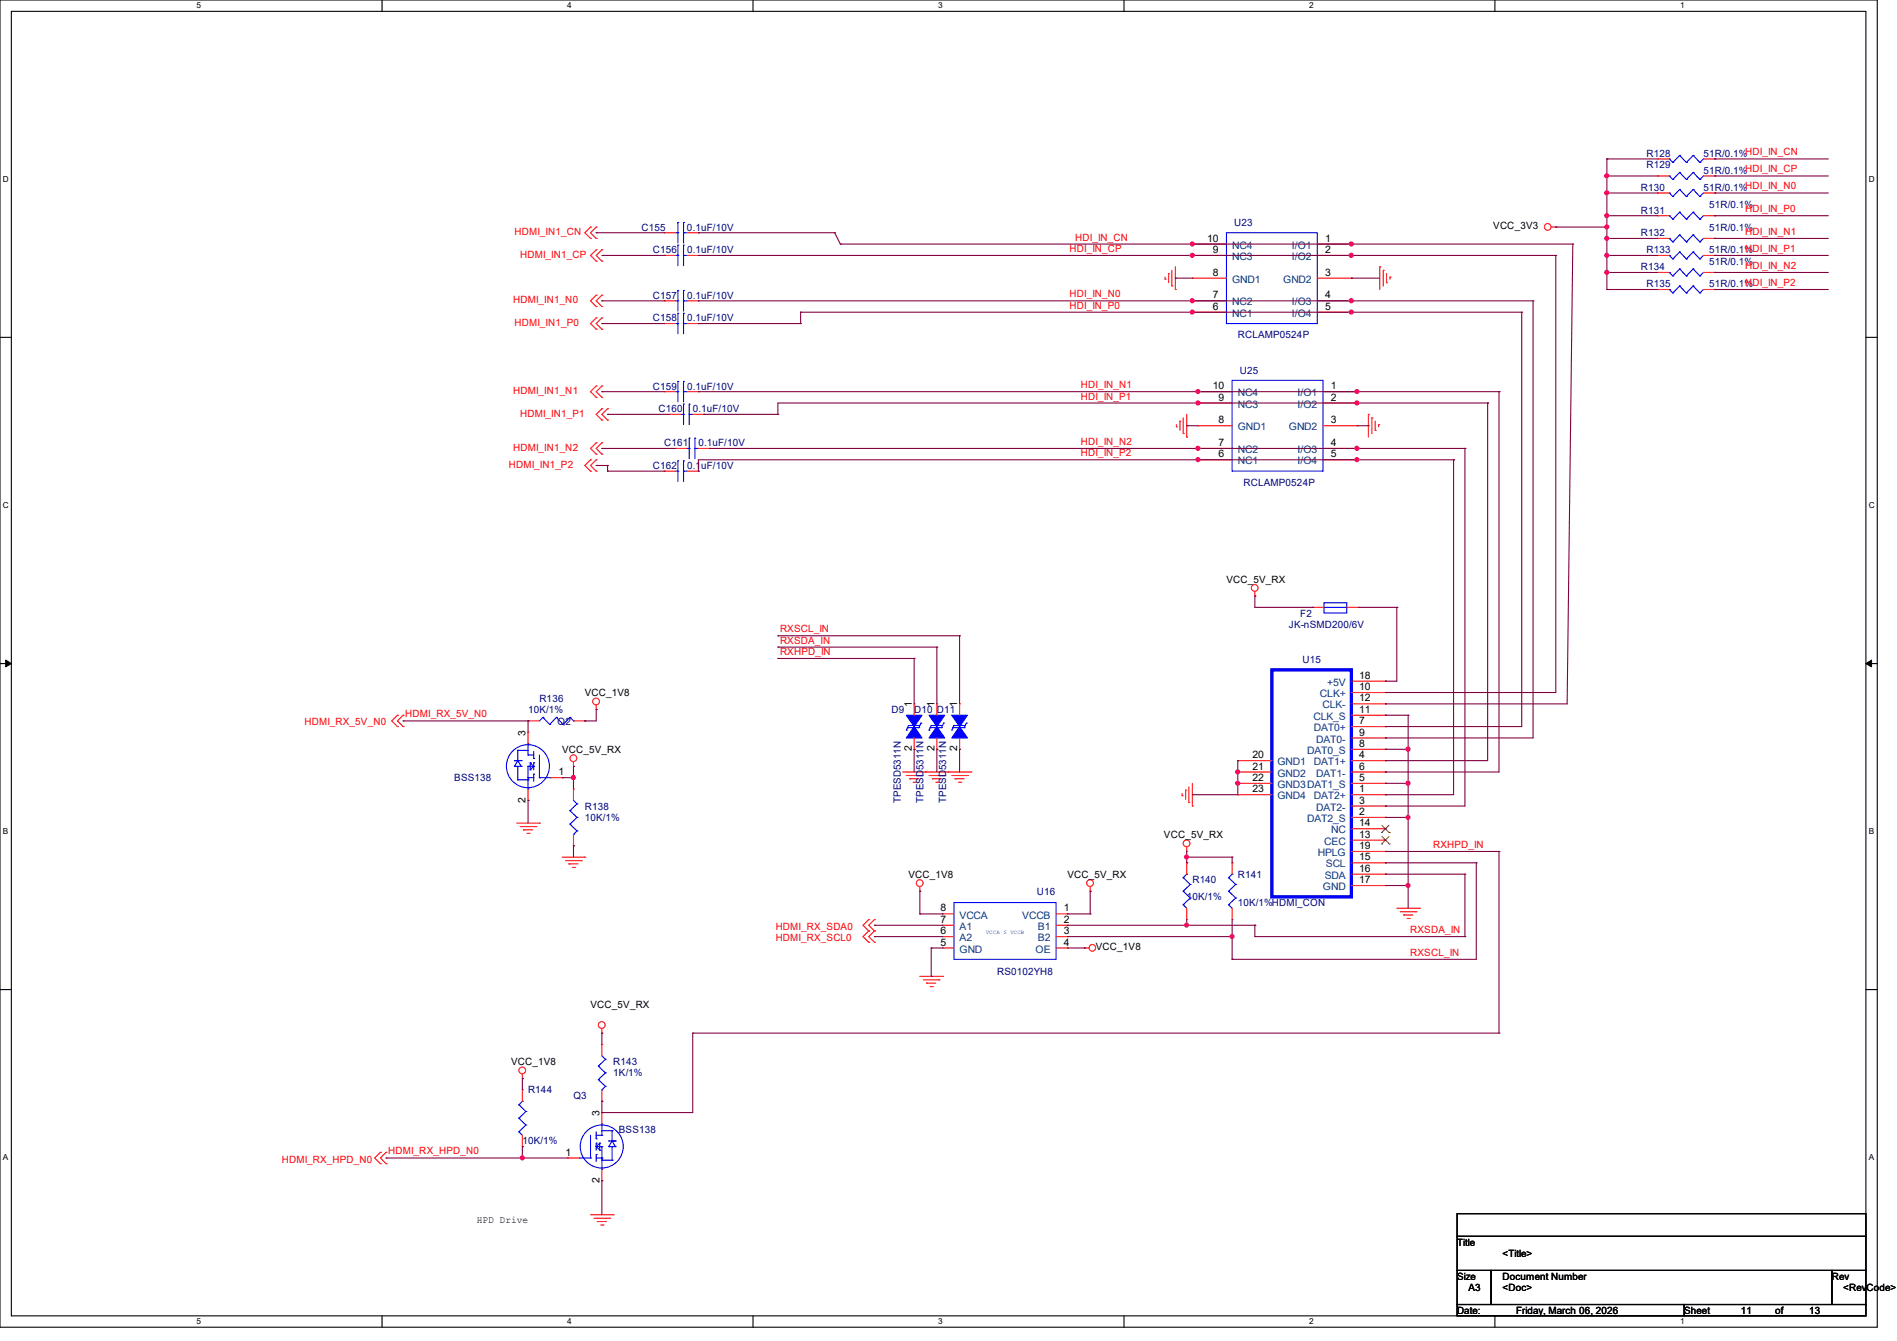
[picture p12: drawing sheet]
<svg xmlns="http://www.w3.org/2000/svg" width="297mm" height="210mm" viewBox="0 0 297 210" stroke-linecap="round" stroke-linejoin="round" font-family="sans-serif">
<path d="M0 0h293.9v207.9h-293.9zM1.8 1.8h290.3v204.3h-290.3z" fill="none" stroke="#000" stroke-width=".17"/>
<g fill="#fff">
<path d="M30.8 .2h.7v1.4h-.7z"/>
<path d="M30.8 206.2h.7v1.4h-.7z"/>
</g>
<path d="M59.8 0v1.8M59.8 206.1v1.8" fill="none" stroke="#000" stroke-width=".17"/>
<g fill="#fff">
<path d="M88.8 .2h.7v1.4h-.7z"/>
<path d="M88.8 206.2h.7v1.4h-.7z"/>
</g>
<path d="M117.9 0v1.8M117.9 206.1v1.8" fill="none" stroke="#000" stroke-width=".17"/>
<g fill="#fff">
<path d="M146.9 .2h.7v1.4h-.7z"/>
<path d="M146.9 206.2h.7v1.4h-.7z"/>
</g>
<path d="M176 0v1.8M176 206.1v1.8" fill="none" stroke="#000" stroke-width=".17"/>
<g fill="#fff">
<path d="M205 .2h.7v1.4h-.7z"/>
<path d="M205 206.2h.7v1.4h-.7z"/>
</g>
<path d="M234.1 0v1.8M234.1 206.1v1.8" fill="none" stroke="#000" stroke-width=".17"/>
<g fill="#fff">
<path d="M263.1 .2h.6v1.4h-.6z"/>
<path d="M263.1 206.2h.6v1.4h-.6z"/>
<path d="M.5 27.3h.9v1.4h-.9z"/>
<path d="M292.6 27.3h.9v1.4h-.9z"/>
<path d="M.5 78.4h.9v1.4h-.9z"/>
<path d="M292.6 78.4h.9v1.4h-.9z"/>
</g>
<path d="M0 52.8h1.8M292.1 52.8h1.8" fill="none" stroke="#000" stroke-width=".17"/>
<g fill="#fff">
<path d="M.5 129.5h.8v1.4h-.8z"/>
<path d="M292.6 129.5h.8v1.4h-.8z"/>
</g>
<path d="M0 103.9h1.8M292.1 103.9h1.8" fill="none" stroke="#000" stroke-width=".17"/>
<path d="M.9 103.4l.9 .5-.9 .5zM292.1 103.9l.9-.5v1z" fill="#000" stroke="#000" stroke-width=".16"/>
<g fill="#fff">
<path d="M.5 180.5h.8v1.4h-.8z"/>
<path d="M292.6 180.5h.8v1.4h-.8z"/>
</g>
<path d="M0 155h1.8M292.1 155h1.8M228.1 190.1h64v3.5h-64zM228.1 193.6h64v5.4h-64zM228.1 199h5.4v5.3h-5.4zM233.5 199h53.3v5.3h-53.3zM286.8 199h5.3v5.3h-5.3zM228.1 204.3h35.6v1.8h-35.6zM263.7 204.3h28.4v1.8h-28.4z" fill="none" stroke="#000" stroke-width=".17"/>
<g fill="none" stroke="#f00" stroke-width=".17">
<path d="M92.5 35.6h.1M92.5 37.3h.1M92.5 35.6l-.9 .8 .9 .9M93.3 35.6h.1M93.3 37.3h.1M93.3 39.1h.1M93.3 35.6l-.8 .8 .8 .9M93.3 39.1l-.8 .9 .8 .9M94.2 39.1h.1M94.2 39.1l-.9 .9 .9 .9M104 36.4h.1M104 36.4h1.8"/>
<path d="M107.6 36.4h1.7M109.3 36.4h.1M186.7 38.2h.1M186.7 38.2h5.3M206.2 38.2h5.4M211.6 38.2h.1M242.9 35.6h.7M243.6 35.6h.1M259.6 30.2h.1M259.6 33.8h.1M259.6 24.9h.1M259.6 37.3h.1"/>
<path d="M259.6 27.6h.1M259.6 30.2h1.8M259.6 33.8h1.8M259.6 24.9h1.8M259.6 37.3h1.8M259.6 27.6h1.8M266.7 30.2h1.8M266.7 33.8h1.8M266.7 24.9h1.8M266.7 37.3h1.8M266.7 27.6h1.8M268.5 30.2h.1"/>
<path d="M268.5 33.8h.1M268.5 24.9h.1M268.5 37.3h.1M268.5 27.6h.1M93.3 40.9h.1M93.3 46.2h.1M93.3 48h.1M93.3 49.8h.1M93.3 51.6h.1M93.3 46.2l-.8 .9 .8 .9M93.3 49.8l-.8 .9 .8 .9M94.2 40.9h.1"/>
<path d="M94.2 46.2h.1M94.2 48h.1M94.2 49.8h.1M94.2 51.6h.1M94.2 46.2l-.9 .9 .9 .9M94.2 49.8l-.9 .9 .9 .9M104 40h.1M104 47.1h.1M104 50.7h.1M104 40h1.8M104 47.1h1.8M104 50.7h1.8"/>
<path d="M107.6 40h1.7M107.6 47.1h1.7M107.6 50.7h1.7M109.3 40h.1M109.3 47.1h.1M109.3 50.7h.1M182.4 43.7h.1M182.4 43.4v.3M183 42.8h.1M183 42.8v1.5M183.5 44.8h.1M183.5 42.3v2.5"/>
<path d="M184 45.3h.1M184 41.8v3.5M186.7 48.9h.1M186.7 47.1h.1M186.7 43.6h.1M186.7 40h.1M186.7 40h5.3M186.7 47.1h5.3M186.7 48.9h5.3M186.7 43.6h5.3M206.2 40h5.4M206.2 47.1h5.4"/>
<path d="M206.2 48.9h5.4M206.2 43.6h5.4M211.6 40h.1M211.6 47.1h.1M211.6 48.9h.1M211.6 43.6h.1M216 41.8h.1M216 41.8v3.5M216.6 42.3h.1M216.6 42.3v2.5M217.1 44.3h.1M217.1 42.8v1.5"/>
<path d="M217.6 43.4h.1M217.6 43.4v.3M259.6 42.7h.1M259.6 45.3h.1M259.6 40h.1M259.6 40h1.8M259.6 42.7h1.8M259.6 45.3h1.8M266.7 40h1.8M266.7 42.7h1.8M266.7 45.3h1.8M268.5 42.7h.1"/>
<path d="M268.5 45.3h.1M268.5 40h.1M92.5 72h.1M92.5 73.8h.1M92.5 72l-.9 .9 .9 .9M93.3 60.5h.1M93.3 62.2h.1M93.3 72h.1M93.3 73.8h.1M93.3 69.3h.1M93.3 71.1h.1M93.3 60.5l-.8 .8 .8 .9"/>
<path d="M93.3 72l-.8 .9 .8 .9M93.3 69.3l-.8 .9 .8 .9M94.2 64h.1M94.2 65.8h.1M94.2 60.5h.1M94.2 62.2h.1M94.2 69.3h.1M94.2 71.1h.1M94.2 64l-.9 .9 .9 .9M94.2 60.5l-.9 .8 .9 .9M94.2 69.3l-.9 .9 .9 .9M95.1 64h.1"/>
<path d="M95.1 65.8h.1M95.1 64l-.9 .9 .9 .9M104 73.8h.1M104 61.3h.1M104 73.8h1.8M104 61.3h1.8M104.9 64.9h.1M104.9 64.9h1.8M105.8 70.2h.1M105.8 70.2h1.8M107.6 73.8h1.7M107.6 61.3h1.7"/>
<path d="M108.5 64.9h1.7M109.3 73.8h.1M109.3 61.3h.1M109.3 70.2h1.8M110.2 64.9h.1M111.1 70.2h.1M184.2 66.8h.1M184.2 66.5v.3M184.7 66h.1M184.7 66v1.4M185.3 67.9h.1M185.3 65.4v2.5"/>
<path d="M185.8 68.5h.1M185.8 64.9v3.6M187.6 72h.1M187.6 70.2h.1M187.6 66.7h.1M187.6 63.1h.1M187.6 61.3h.1M187.6 70.2h5.3M187.6 61.3h5.3M187.6 63.1h5.3M187.6 72h5.3M187.6 66.7h5.3"/>
<path d="M207.1 70.2h5.4M207.1 61.3h5.4M207.1 63.1h5.4M207.1 72h5.4M207.1 66.7h5.4M212.5 61.3h.1M212.5 63.1h.1M212.5 70.2h.1M212.5 72h.1M212.5 66.7h.1M214.2 64.9h.1M214.2 64.9v3.6"/>
<path d="M214.8 65.4h.1M214.8 65.4v2.5M215.3 67.4h.1M215.3 66v1.4M215.9 66.5h.1M215.9 66.5v.3M196.5 93.3h.1M196.5 92.6v.7M205.5 95.1h.1M205.5 95.1h1.8M210.9 95.1h1.7M212.6 95.1h.1"/>
<path d="M62.2 112h.1M62.2 113.8h.1M62.2 112l-.9 .9 .9 .9M63.1 112h.1M63.1 113.8h.1M63.1 112l-.9 .9 .9 .9M82.7 112.9h.1M82.7 114.7h.1M82.7 112.9h1.8M82.7 114.7v1.8M89.8 119.3v.7M89.8 112.9h1.8"/>
<path d="M91.6 112.9h.1M93.3 111.1h.1M93.3 110.4v.7M143.1 110.2h.1M143.1 117.3h.1M143.1 110.2v1.8M143.1 115.6v1.7M146.7 110.2h.1M146.7 117.3h.1M146.7 110.2v1.8M146.7 115.6v1.7M150.2 110.2h.1"/>
<path d="M150.2 117.3h.1M150.2 110.2v1.8M150.2 115.6v1.7M193.8 119.1h.1M193.8 119.1h5.3M211.6 106.7h5.3M211.6 108.5h5.3M211.6 110.2h5.3M211.6 112h5.3M211.6 113.8h5.3M211.6 115.6h5.3M211.6 117.3h5.3"/>
<path d="M211.6 119.1h5.3M216.9 106.7h.1M216.9 108.5h.1M216.9 110.2h.1M216.9 112h.1M216.9 113.8h.1M216.9 115.6h.1M216.9 117.3h.1M216.9 119.1h.1M80.9 128.9h3.6M81.4 129.5h2.5M82 130h.1"/>
<path d="M82 130h1.4M82.5 130.5h.3M82.7 125.3h.1M82.7 123.6v1.7M82.8 130.5h.1M83.9 129.5h.1M84.5 128.9h.1M86.2 121.8h1.8M88 121.8h.1M88 134.2h3.6M88.6 134.8h2.4M89.1 135.3h.1"/>
<path d="M89.1 135.3h1.4M89.6 135.8h.4M89.8 120h.1M89.8 123.6h.1M89.8 132.5h.1M89.8 123.6v1.7M89.8 130.7v1.8M90 135.8h.1M91 134.8h.1M91.6 134.2h.1M141.4 120.9h10.6M141.9 121.5h2.5"/>
<path d="M142.4 122h.1M142.4 122h1.4M143 122.5h.3M143.3 122.5h.1M144 139.6h.1M144 138.9v.7M144.4 121.5h.1M144.9 120.9h.1M145.5 121.5h2.4M146 122h.1M146 122h1.4M146.5 122.5h.4"/>
<path d="M146.9 122.5h.1M147.9 121.5h.1M148.5 120.9h.1M149 121.5h2.5M149.5 122h.1M149.5 122h1.5M150.1 122.5h.3M150.4 122.5h.1M151.5 121.5h.1M152 120.9h.1M170.7 139.6h.1M170.7 138.9v.7"/>
<path d="M185.1 124.6h.1M185.1 124.3v.3M185.6 123.7h.1M185.6 123.7v1.5M185.8 133.3h.1M185.8 135.1h.1M185.8 132.6v.7M185.8 135.1v1.8M186.1 125.7h.1M186.1 123.2v2.5M186.7 126.2h.1M186.7 122.7v3.5"/>
<path d="M192.9 135.1h.1M192.9 135.1v1.8M193.8 120.9h.1M193.8 122.7h.1M193.8 124.5h.1M193.8 120.9h5.3M193.8 122.7h5.3M193.8 124.5h5.3M211.6 120.9h5.3M211.6 122.7h5.3M211.6 124.5h5.3M211.6 126.2h5.3"/>
<path d="M211.6 128h5.3M211.6 131.6h5.3M211.6 133.3h5.3M211.6 135.1h5.3M211.6 136.9h5.3M211.6 138.7h5.3M211.6 129.8h5.3M216.9 120.9h.1M216.9 122.7h.1M216.9 124.5h.1M216.9 126.2h.1M216.9 128h.1"/>
<path d="M216.9 131.6h.1M216.9 133.3h.1M216.9 135.1h.1M216.9 136.9h.1M216.9 138.7h.1M216.9 129.8h.1M136 144h.1M136 145.8h.1M136 147.6h.1M136 144l-.9 .9 .9 .9M136 145.8l-.9 .9 .9 .9M136.9 144h.1"/>
<path d="M136.9 145.8h.1M136.9 147.6h.1M136.9 144l-.9 .9 .9 .9M136.9 145.8l-.9 .9 .9 .9M144 152.9h3.6M144.6 153.5h2.4M145.1 154h.1M145.1 154h1.4M145.6 154.5h.4M146 154.5h.1M147 153.5h.1M147.6 152.9h.1"/>
<path d="M147.6 148.5h.1M147.6 146.7h.1M147.6 144.9h.1M147.6 143.1h.1M147.6 148.5h1.8M147.6 143.1h1.8M147.6 144.9h1.8M147.6 146.7h1.8M165.4 148.5h1.7M165.4 143.1h1.7M165.4 144.9h1.7M165.4 146.7h1.7"/>
<path d="M167.1 143.1h.1M167.1 144.9h.1M167.1 146.7h.1M167.1 148.5h.1M169.8 148.5h.1M169.8 148.5h.7M185.8 144h.1M185.8 142.2v1.8M192.9 144h.1M192.9 142.2v1.8M218.7 142.2h3.5M219.2 142.8h2.5"/>
<path d="M219.8 143.3h.1M219.8 143.3h1.4M220.3 143.8h.3M220.6 143.8h.1M221.7 142.8h.1M222.2 142.2h.1M81.8 168.9h.1M81.8 179.6h.1M81.8 170.7h.1M81.8 168.2v.7M81.8 170.7v1.8M81.8 177.8v1.8"/>
<path d="M94.2 161.8h.1M94.2 163.6h.1M94.2 172.5h.1M94.2 174.2h.1M94.2 161.1v.7M94.2 163.6v1.8M94.2 170.7v1.8M94.2 174.2v1.8M59.6 180.5h.1M59.6 182.2h.1M59.6 180.5l-.9 .9 .9 .8M60.5 180.5h.1"/>
<path d="M60.5 182.2h.1M60.5 180.5l-.9 .9 .9 .8M88.9 181.4h.1M88.9 181.4h1.8M92.5 190.2h3.5M93 190.8h2.5M93.5 191.3h.1M93.5 191.3h1.5M94.1 191.9h.3M94.2 184.9h.1M94.2 183.1v1.8M94.4 191.9h.1"/>
<path d="M95.5 190.8h.1M96 190.2h.1"/>
<circle cx="242.3" cy="35.5" r=".52"/>
<circle cx="196.4" cy="92.1" r=".53"/>
<circle cx="89.8" cy="118.7" r=".53"/>
<circle cx="93.3" cy="109.9" r=".53"/>
<circle cx="144" cy="138.3" r=".53"/>
<circle cx="170.7" cy="138.3" r=".53"/>
<circle cx="185.8" cy="132.1" r=".53"/>
<circle cx="171" cy="148.4" r=".52"/>
<circle cx="81.8" cy="167.6" r=".53"/>
<circle cx="94.2" cy="160.5" r=".53"/>
</g>
<g fill="none" stroke="#00f" stroke-width=".17">
<path d="M105.8 36.4h.3M106.1 38.4h.1M106.1 36.4h.1M106.1 34.8h.1M106.1 34.8v3.3M106.1 38.4v3.2M107 38.4h.1M107 34.8h.1M107 36.4h.1M107 34.8v3.3M107 38.4v3.2M107 36.4h.6"/>
<path d="M192 36.4h14.2v14.3h-14.2zM261.4 30.2h.1M261.4 33.8h.1M261.4 24.9h.1M261.4 37.3h.1M261.4 27.6h.1M261.4 30.2l.5 .6M261.4 33.8l.5 .5M261.4 24.9l.5 .5M261.4 37.3l.5 .6M261.4 27.6l.5 .5M261.9 30.8h.1"/>
<path d="M261.9 34.3h.1M261.9 25.4h.1M261.9 37.9h.1M261.9 28.1h.1M263 29.7h.1M263 33.2h.1M263 24.3h.1M263 36.8h.1M263 27h.1M263 39.5h.1M263 29.7l1 1.1M263 29.7l-1.1 1.1"/>
<path d="M263 33.2l1 1.1M263 33.2l-1.1 1.1M263 24.3l1 1.1M263 24.3l-1.1 1.1M263 36.8l1 1.1M263 36.8l-1.1 1.1M263 27l1 1.1M263 27l-1.1 1.1M263 39.5l1 1.1M263 39.5l-1.1 1.1M264 30.8h.1M264 34.3h.1"/>
<path d="M264 25.4h.1M264 37.9h.1M264 28.1h.1M265.1 29.7h.1M265.1 33.2h.1M265.1 24.3h.1M265.1 36.8h.1M265.1 27h.1M265.1 39.5h.1M265.1 29.7l1 1.1M265.1 29.7l-1.1 1.1M265.1 33.2l1 1.1"/>
<path d="M265.1 33.2l-1.1 1.1M265.1 24.3l1 1.1M265.1 24.3l-1.1 1.1M265.1 36.8l1 1.1M265.1 36.8l-1.1 1.1M265.1 27l1 1.1M265.1 27l-1.1 1.1M265.1 39.5l1 1.1M265.1 39.5l-1.1 1.1M266.1 30.8h.1M266.1 34.3h.1M266.1 25.4h.1"/>
<path d="M266.1 37.9h.1M266.1 28.1h.1M266.7 30.2l-.6 .6M266.7 33.8l-.6 .5M266.7 24.9l-.6 .5M266.7 37.3l-.6 .6M266.7 27.6l-.6 .5M105.8 40h.3M105.8 47.1h.3M105.8 50.7h.3M106.1 40h.1M106.1 59.7h.1"/>
<path d="M106.1 47.1h.1M106.1 45.5h.1M106.1 50.7h.1M106.1 49.1h.1M106.1 45.5v3.2M106.1 49.1v3.2M106.1 59.7v3.2M107 40h.1M107 59.7h.1M107 45.5h.1M107 47.1h.1M107 49.1h.1"/>
<path d="M107 50.7h.1M107 45.5v3.2M107 49.1v3.2M107 59.7v3.2M107 40h.6M107 47.1h.6M107 50.7h.6M192.9 59.6h14.2v14.2h-14.2zM261.4 42.7h.1M261.4 45.3h.1M261.4 40h.1M261.4 42.7l.5 .5"/>
<path d="M261.4 45.3l.5 .6M261.4 40l.5 .6M261.9 43.2h.1M261.9 45.9h.1M261.9 40.6h.1M263 42.1h.1M263 44.8h.1M263 42.1l1 1.1M263 42.1l-1.1 1.1M263 44.8l1 1.1M263 44.8l-1.1 1.1M264 43.2h.1"/>
<path d="M264 45.9h.1M264 40.6h.1M265.1 42.1h.1M265.1 44.8h.1M265.1 42.1l1 1.1M265.1 42.1l-1.1 1.1M265.1 44.8l1 1.1M265.1 44.8l-1.1 1.1M266.1 43.2h.1M266.1 45.9h.1M266.1 40.6h.1M266.7 42.7l-.6 .5"/>
<path d="M266.7 45.3l-.6 .6M266.7 40l-.6 .6M105.8 73.8h.3M105.8 61.3h.3M106.1 73.8h.1M106.1 72.2h.1M106.1 61.3h.1M106.1 72.2v3.2M106.7 64.9h.3M107 72.2h.1M107 73.8h.1M107 64.9h.1"/>
<path d="M107 63.3h.1M107 61.3h.1M107 73.8h.6M107 63.3v3.2M107 72.2v3.2M107 61.3h.6M107.6 70.2h.3M107.9 70.2h.1M107.9 68.6h.1M107.9 63.3h.1M107.9 64.9h.1M107.9 63.3v3.2"/>
<path d="M107.9 68.6v3.2M107.9 64.9h.6M108.8 68.6h.1M108.8 70.2h.1M108.8 70.2h.5M108.8 68.6v3.2M207.1 95.1h3.6M207.3 94.4h3.6v1.6h-3.6zM210.7 95.1h.1M80.6 119.1h.1M80.6 119.1h1M81.1 117.5h.1"/>
<path d="M81.1 119.1h.1M81.1 117.5h1.6M81.1 117.5v1.6M81.1 119.1l-.5 .9M81.1 119.1l.5 .9M81.6 119.1h.1M82.7 118.2h.1M82.7 116.5h.1M82.7 118.2h.9M82.7 116.5v1.7M83 119.5h.1M83 119.5l.6 .5"/>
<path d="M83 119.5v1.1M83.6 118.8h.1M83.6 119.5h.1M83.6 117.7v1.1M83.6 119.5v1.1M84.5 118.2v3.6M85 112.4h.1M85 112.4l-.5 .5M85 112.4l1.1 1.1M86.1 113.5h.1M87.1 112.4h.1M87.1 112.4l-1 1.1"/>
<path d="M87.1 112.4l1.1 1.1M88.2 113.5h.1M89.2 112.4h.1M89.2 112.4l-1 1.1M89.2 112.4l.6 .5M89.8 112.9h.1M141.9 114.3h.1M142.1 114h.1M142.1 114h1.7M142.2 113.6h.1M142.2 113.6h1.8M142.2 113.6l-.3 .7"/>
<path d="M143.8 114h.1M144 113.6l-.2 .4M144.2 113.2h.1M144.2 113.2l-.2 .4M145.5 114.3h.1M145.6 114h.1M145.6 114h1.8M145.8 113.6h.1M145.8 113.6h1.8M145.8 113.6l-.3 .7M147.4 114h.1M147.6 113.6l-.2 .4"/>
<path d="M147.7 113.2h.1M147.7 113.2l-.1 .4M149 114.3h.1M149.2 114h.1M149.2 114h1.8M149.4 113.6h.1M149.4 113.6h1.7M149.4 113.6l-.4 .7M151 114h.1M151.1 113.6l-.1 .4M151.3 113.2h.1M151.3 113.2l-.2 .4"/>
<path d="M80.6 120h.1M80.6 120h1M81.1 122.1h.1M81.1 120v2.1M81.1 122.1h1.6M81.6 120h.1M82.7 121.8h.1M82.7 123.6h.1M82.7 120h.1M82.7 122.1h.1M82.7 121.8h.9M82.7 120v3.6"/>
<path d="M82.7 120h.9M83 120.6h.1M83.6 121.2h.1M83.6 120h.1M83.6 121.2v1.1M83.6 120l-.6 .6M84.5 121.8h.1M84.5 121.8h1.7M86.2 121.8h.1M89.2 127h.1M89.2 129.1h.1M89.2 127l1.1 1"/>
<path d="M89.2 129.1l1.1 1M89.8 130.7h.1M89.8 125.3l.5 .6M90.3 125.9h.1M90.3 128h.1M90.3 130.1h.1M90.3 125.9l-1.1 1.1M90.3 128l-1.1 1.1M90.3 130.1l-.5 .6M185.3 139.6h.1M185.3 137.5h.1M185.3 139.6l1.1 1"/>
<path d="M185.3 137.5l1.1 1M185.8 136.9h.1M185.8 136.9l-.5 .6M186.4 138.5h.1M186.4 138.5l-1.1 1.1M192.4 139.6h.1M192.4 137.5h.1M192.4 139.6l1.1 1M192.4 137.5l1.1 1M192.9 136.9h.1M192.9 136.9l-.5 .6M193.5 138.5h.1"/>
<path d="M193.5 138.5l-1.1 1.1M149.4 141.4h16v8.8h-16zM185.3 141.7h.1M185.3 141.7l.5 .5M186.4 140.6h.1M186.4 140.6l-1.1 1.1M192.4 141.7h.1M192.4 141.7l.5 .5M193.5 140.6h.1M193.5 140.6l-1.1 1.1M81.2 177.2h.1M81.2 175.1h.1"/>
<path d="M81.2 173h.1M81.2 177.2l.6 .6M81.2 175.1l1.1 1.1M81.2 173l1.1 1.1M81.8 172.5h.1M81.8 172.5l-.6 .5M82.3 176.2h.1M82.3 174.1h.1M82.3 176.2l-1.1 1M82.3 174.1l-1.1 1M92.5 177.8v3.6M93.3 178.4h.1"/>
<path d="M93.3 179.6h.1M93.3 179h.1M93.3 177.2v1.2M93.3 179v1.1M93.3 177.8h.9M93.3 179.6h.9M93.3 179.6l.6 .5M93.7 167h.1M93.7 169.1h.1M93.7 167l1.1 1M93.7 169.1l1.1 1M93.9 179h.1"/>
<path d="M93.9 179l-.6 .6M93.9 179v1.1M94.2 170.7h.1M94.2 177.8h.1M94.2 176h.1M94.2 179.6h.1M94.2 165.4l.6 .5M94.2 176v1.8M94.2 179.6v3.5M94.2 177.1h1.6M94.8 165.9h.1M94.8 168h.1"/>
<path d="M94.8 170.1h.1M94.8 165.9l-1.1 1.1M94.8 168l-1.1 1.1M94.8 170.1l-.6 .6M95.3 178.7h.1M95.3 179.6h.1M95.3 179.6h1.1M95.3 178.7h1.1M95.8 177.1h.1M95.8 178.7h.1M95.8 177.1v1.6M95.8 179.6v2.1"/>
<path d="M95.8 178.7l.6 .9M95.8 178.7l-.5 .9M96.4 178.7h.1M96.4 179.6h.1M90.7 181.4h.1M90.7 181.4h1.8M92.5 181.4h.1M93.3 180.8h.1M93.3 181.4h.9M93.3 180.8v1.1M93.9 180.1h.1M94.2 181.4h.1"/>
<path d="M94.2 183.1h.1M94.2 181.7h.1M94.2 181.7h1.6M95.8 181.7h.1"/>
<circle cx="82.7" cy="120" r="3.4"/>
<circle cx="94.2" cy="179.6" r="3.4"/>
</g>
<g fill="#00f" stroke="#00f" stroke-width=".17">
<path d="M141.9 112h2.5l-1.3 1.8z" fill-rule="evenodd"/>
<path d="M143.1 113.8l1.3 1.8h-2.5z" fill-rule="evenodd"/>
<path d="M149 112h2.5l-1.3 1.8z" fill-rule="evenodd"/>
<path d="M150.2 113.8l1.3 1.8h-2.5z" fill-rule="evenodd"/>
<path d="M145.5 112h2.4l-1.2 1.8z" fill-rule="evenodd"/>
<path d="M146.7 113.8l1.2 1.8h-2.4z" fill-rule="evenodd"/>
</g>
<path d="M199.1 104.9h12.5v35.6h-12.5z" fill="none" stroke="#00f" stroke-width=".51"/>
<path d="M216.3 132.2h.1M216.3 130.4h.1M216.4 131l1.1 1.2M216.4 129.2l1.1 1.2M217.5 131l-1.2 1.2M217.5 129.2l-1.2 1.2M217.5 132.2h.1M217.5 130.4h.1" fill="none" stroke="#804000" stroke-width=".16"/>
<g fill="none" stroke="#800040" stroke-width=".17">
<path d="M93.3 36.4h.1M93.3 36.4h10.7M109.3 36.4h.1M109.3 36.4h21.4M130.7 36.4h.1M130.7 36.4l.9 1.8M131.6 38.2h.1M131.6 38.2h114.7M211.6 38.2h.1M243.6 35.6h.1M243.6 35.6h8M246.3 38.2h.1"/>
<path d="M246.3 38.2l-.9 72h-28.5M251.6 33.8h.1M251.6 37.3h.1M251.6 30.2h.1M251.6 35.6h.1M251.6 27.6h.1M251.6 24.9h.1M251.6 33.8h8M251.6 37.3h8M251.6 24.9h8M251.6 27.6h8M251.6 30.2h8"/>
<path d="M251.6 24.9v20.4M268.5 24.9h.1M268.5 27.6h.1M268.5 30.2h.1M268.5 33.8h.1M268.5 37.3h.1M268.5 33.8h17.8M268.5 37.3h17.8M268.5 24.9h17.8M268.5 27.6h17.8M268.5 30.2h17.8M94.2 47.1h.1"/>
<path d="M94.2 50.7h.1M94.2 40h9.8M94.2 47.1h9.8M94.2 50.7h9.8M104 40h.1M109.3 50.7h.1M109.3 40h134.3M109.3 47.1h130.7M109.3 50.7h16M125.3 50.7h.1M125.3 48.9h.1M125.3 48.9v1.8"/>
<path d="M125.3 48.9h113M184 43.6h.1M184 43.6h2.7M186.7 40h.1M186.7 47.1h.1M211.6 40h.1M211.6 48.9h.1M211.6 47.1h.1M211.6 43.6h.1M211.6 43.6h4.4M238.3 48.9h.1M238.3 48.9v64.9h-21.4"/>
<path d="M240 47.1h.1M240 47.1v68.5h-23.1M243.6 40h.1M243.6 40v68.5h-26.7M251.6 40h.1M251.6 42.7h.1M251.6 45.3h.1M251.6 40h8M251.6 42.7h8M251.6 45.3h8M268.5 40h.1M268.5 42.7h.1"/>
<path d="M268.5 45.3h.1M268.5 40h17.8M268.5 42.7h17.8M268.5 45.3h17.8M93.3 72.9h.1M93.3 72.9h1.8M94.2 61.3h.1M94.2 70.2h.1M94.2 61.3h9.8M94.2 70.2h11.6M95.1 64.9h.1M95.1 72.9h.1"/>
<path d="M95.1 73.8h.1M95.1 64.9h9.8M95.1 72.9v.9M95.1 73.8h8.9M109.3 73.8h.1M109.3 61.3h125.4M110.2 64.9h.1M110.2 64.9h11.6M111.1 70.2h118.3M121.8 64.9h.1M185.8 66.7h.1M185.8 66.7h1.8"/>
<path d="M187.6 61.3h.1M187.6 63.1h.1M187.6 70.2h.1M187.6 72h.1M212.5 61.3h.1M212.5 63.1h.1M212.5 70.2h.1M212.5 72h.1M212.5 66.7h1.7M214.2 66.7h.1M227.6 72h.1M227.6 72v52.5h-10.7"/>
<path d="M227.6 72h-118.3v1.8M229.4 70.2h.1M229.4 70.2v56h-12.5M232.9 63.1h.1M232.9 63.1v56h-16M232.9 63.1h-111.1v1.8M234.7 61.3h.1M234.7 61.3v59.6h-17.8M121.8 99.6h.1M121.8 99.6h28.4M150.2 99.6h.1M150.2 99.6v10.6"/>
<path d="M196.5 93.3h.1M196.5 93.3v1.8h9M205.5 95.1h.1M212.6 95.1h6.1M218.7 95.1h.1M218.7 95.1v11.6h-1.8M63.1 112.9h.1M63.1 112.9h19.6M82.7 112.9h.1M82.7 112.9v1.8M91.6 112.9h.1M93.3 111.1h.1"/>
<path d="M93.3 111.1v1.8h-1.7M121.8 103.1h.1M121.8 101.3h.1M121.8 103.1h21.3M121.8 101.3h24.9M143.1 117.3h.1M143.1 103.1h.1M143.1 103.1v7.1M143.1 117.3v3.6M146.7 117.3h.1M146.7 101.3h.1M146.7 101.3v8.9"/>
<path d="M146.7 117.3v3.6M150.2 117.3h.1M150.2 117.3v3.6M193.8 119.1h.1M193.8 119.1v5.4h-7.1M216.9 117.3h.1M216.9 112h.1M216.9 106.7h.1M216.9 119.1h.1M216.9 115.6h.1M216.9 113.8h.1M216.9 110.2h.1"/>
<path d="M216.9 108.5h.1M216.9 117.3h3.6M216.9 112h3.6M220.5 117.3h.1M220.5 112h.1M220.5 112v30.2M82.7 125.3h.1M82.7 125.3v3.6M88 121.8h.1M88 121.8h1.8M89.8 120h.1M89.8 132.5h.1"/>
<path d="M89.8 121.8h.1M89.8 120v3.6M89.8 132.5v1.7M144 139.6h.1M144 139.6v3.5M170.7 139.6h.1M170.7 139.6v3.5M185.8 134.2h.1M185.8 135.1h.1M185.8 134.2h7.1M185.8 133.3v1.8M186.7 124.5h.1"/>
<path d="M192.9 134.2h.1M192.9 134.2v.9M193.8 120.9h.1M193.8 122.7h.1M216.9 138.7h.1M216.9 122.7h.1M216.9 135.1h.1M216.9 136.9h.1M216.9 133.3h.1M216.9 120.9h.1M216.9 126.2h.1M216.9 124.5h.1"/>
<path d="M216.9 128h.1M216.9 138.7h3.6M216.9 122.7h3.6M216.9 135.1h14.2M216.9 136.9h12.5M216.9 133.3h17.8M216.9 128h3.6M220.5 138.7h.1M220.5 128h.1M229.4 136.9h.1M229.4 136.9v9.8M231.1 135.1h.1"/>
<path d="M231.1 135.1v15.1h-38.2M234.7 133.3h.1M234.7 133.3v28.5M136.9 144.9h.1M136.9 146.7h.1M136.9 144.9h10.7M136.9 146.7h10.7M144 143.1h.1M144 143.1h3.6M145.8 152.9h.1M145.8 148.5h.1M145.8 148.5v4.4"/>
<path d="M145.8 148.5h1.8M167.1 143.1h3.6M167.1 144.9h29.4M167.1 146.7h25.8M167.1 148.5h2.7M169.8 148.5h.1M170.7 143.1h.1M185.8 144.9h.1M185.8 144v.9M192.9 146.7h.1M192.9 150.2h.1M192.9 144v6.2"/>
<path d="M196.5 144.9h.1M196.5 144.9v1.8h32.9M229.4 146.7h.1M81.8 168.9h.1M81.8 179.6h.1M81.8 168.9v1.8M81.8 179.6v1.8M94.2 172.5h.1M94.2 174.2h.1M94.2 161.8h.1M94.2 161.8v1.8M94.2 172.5v1.7"/>
<path d="M108.5 161.8h.1M108.5 161.8v12.4h-14.3M108.5 161.8h126.2M234.7 161.8h.1M60.5 181.4h.1M60.5 181.4h28.4M81.8 181.4h.1M94.2 184.9h.1M94.2 184.9v5.3"/>
</g>
<g fill="#f0f" stroke="#f0f" stroke-width=".17">
<circle cx="220.5" cy="122.7" r=".32"/>
<circle cx="220.5" cy="117.3" r=".32"/>
<circle cx="193.8" cy="120.9" r=".32"/>
<circle cx="193.8" cy="122.7" r=".32"/>
<circle cx="81.8" cy="181.3" r=".32"/>
<circle cx="89.8" cy="121.8" r=".32"/>
<circle cx="186.7" cy="38.2" r=".32"/>
<circle cx="186.7" cy="40" r=".32"/>
<circle cx="186.7" cy="47.1" r=".32"/>
<circle cx="186.7" cy="48.9" r=".32"/>
<circle cx="187.6" cy="61.3" r=".32"/>
<circle cx="187.6" cy="63.1" r=".32"/>
<circle cx="187.6" cy="70.2" r=".32"/>
<circle cx="187.6" cy="72" r=".32"/>
<circle cx="251.6" cy="33.8" r=".32"/>
<circle cx="251.6" cy="37.3" r=".32"/>
<circle cx="251.6" cy="40" r=".32"/>
<circle cx="251.6" cy="42.7" r=".32"/>
<circle cx="251.6" cy="35.5" r=".32"/>
<circle cx="251.6" cy="30.2" r=".32"/>
<circle cx="251.6" cy="27.5" r=".32"/>
<circle cx="185.8" cy="144.9" r=".32"/>
<circle cx="192.9" cy="146.7" r=".32"/>
<circle cx="211.6" cy="40" r=".32"/>
<circle cx="211.6" cy="48.9" r=".32"/>
<circle cx="211.6" cy="47.1" r=".32"/>
<circle cx="211.6" cy="38.2" r=".32"/>
<circle cx="212.4" cy="72" r=".32"/>
<circle cx="212.4" cy="70.2" r=".32"/>
<circle cx="212.4" cy="61.3" r=".32"/>
<circle cx="212.4" cy="63.1" r=".32"/>
<circle cx="220.5" cy="128" r=".32"/>
<circle cx="220.5" cy="138.7" r=".32"/>
<circle cx="185.8" cy="134.2" r=".32"/>
</g>
<g font-size="1.6" fill="#000080">
<text x="256.9" y="29.9">R130</text>
<text x="257.8" y="24.6">R128</text>
<text x="257.8" y="26.3">R129</text>
<text x="266.7" y="24.6">51R/0.1%HDI_IN_CN</text>
<text x="266.7" y="29.9">51R/0.1%HDI_IN_N0</text>
<text x="266.7" y="27.2">51R/0.1%HDI_IN_CP</text>
<text x="193.3" y="35.4">U23</text>
<text x="256.9" y="33.4">R131</text>
<text x="267.6" y="32.6">51R/0.1%</text>
<text x="100.5" y="36.1">C155</text>
<text x="102.2" y="39.7">C156</text>
<text x="107.6" y="36.1">0.1uF/10V</text>
<text x="107.6" y="39.7">0.1uF/10V</text>
<text x="256.9" y="37">R132</text>
<text x="257.8" y="39.7">R133</text>
<text x="267.6" y="39.7">51R/0.1%</text>
<text x="267.6" y="41.4">51R/0.1%</text>
<text x="267.6" y="36.1">51R/0.1%</text>
<text x="102.2" y="46.8">C157</text>
<text x="107.6" y="46.8">0.1uF/10V</text>
<text x="256.9" y="42.3">R134</text>
<text x="257.8" y="45">R135</text>
<text x="267.6" y="45">51R/0.1%</text>
<text x="102.2" y="50.3">C158</text>
<text x="107.6" y="50.3">0.1uF/10V</text>
<text x="193.8" y="53">RCLAMP0524P</text>
<text x="194.1" y="58.5">U25</text>
<text x="102.2" y="61">C159</text>
<text x="103.1" y="64.6">C160</text>
<text x="107.6" y="61">0.1uF/10V</text>
<text x="108.5" y="64.6">0.1uF/10V</text>
<text x="104" y="69.9">C161</text>
<text x="109.4" y="69.9">0.1uF/10V</text>
<text x="102.2" y="73.4">C162</text>
<text x="107.6" y="73.4">0.1uF/10V</text>
<text x="194.7" y="76.1">RCLAMP0524P</text>
<text x="201.8" y="98.3">JK-nSMD200/6V</text>
<text x="203.6" y="96.6">F2</text>
<text x="203.9" y="103.8">U15</text>
<text x="82.7" y="111.7">10K/1%</text>
<text x="84.5" y="109.9">R136</text>
<text x="87.3" y="113.6">Q2</text>
<text x="139.6" y="111.7">D9</text>
<text x="143.1" y="111.7">D10 D11</text>
<text x="71.1" y="122.3">BSS138</text>
<text x="141.1" y="125.7" transform="rotate(-90 141.1 125.7)">TPESD5311N</text>
<text x="144.6" y="125.7" transform="rotate(-90 144.6 125.7)">TPESD5311N</text>
<text x="148.2" y="125.7" transform="rotate(-90 148.2 125.7)">TPESD5311N</text>
<text x="91.6" y="126.8">R138</text>
<text x="91.6" y="128.6">10K/1%</text>
<text x="193.8" y="137.5">R141</text>
<text x="162.3" y="140.1">U16</text>
<text x="185.8" y="141">10K/1%</text>
<text x="186.7" y="138.3">R140</text>
<text x="193.8" y="141.9">10K/1%HDMI_CON</text>
<text x="156.1" y="152.7">RS0102YH8</text>
<text x="96" y="166.8">R143</text>
<text x="82.7" y="171.2">R144</text>
<text x="89.8" y="172.1">Q3</text>
<text x="96" y="168.6">1K/1%</text>
<text x="81.8" y="179.2">10K/1%</text>
<text x="96.9" y="177.5">BSS138</text>
</g>
<g font-size="1.6">
<text x="233.8" y="35.9">VCC_3V3</text>
<text x="189" y="37.8">10</text>
<text x="189.9" y="39.6">9</text>
<text x="207.5" y="37.8">1</text>
<text x="207.5" y="39.6">2</text>
<text x="189.9" y="46.7">7</text>
<text x="189.9" y="43.2">8</text>
<text x="207.5" y="46.7">4</text>
<text x="207.5" y="43.2">3</text>
<text x="189.9" y="48.5">6</text>
<text x="207.5" y="48.5">5</text>
<text x="189.9" y="61">10</text>
<text x="190.8" y="62.7">9</text>
<text x="208.4" y="61">1</text>
<text x="208.4" y="62.7">2</text>
<text x="190.8" y="71.6">6</text>
<text x="190.8" y="69.9">7</text>
<text x="190.8" y="66.3">8</text>
<text x="208.4" y="69.9">4</text>
<text x="208.4" y="71.6">5</text>
<text x="208.4" y="66.3">3</text>
<text x="192" y="91.2">VCC_5V_RX</text>
<text x="212.8" y="106.3">18</text>
<text x="91.6" y="109">VCC_1V8</text>
<text x="142.8" y="110.8" transform="rotate(-90 142.8 110.8)">1</text>
<text x="146.3" y="110.8" transform="rotate(-90 146.3 110.8)">1</text>
<text x="149.9" y="110.8" transform="rotate(-90 149.9 110.8)">1</text>
<text x="212.8" y="108.1">10</text>
<text x="212.8" y="109.9">12</text>
<text x="212.8" y="111.6">11</text>
<text x="212.8" y="113.4">7</text>
<text x="82.3" y="115.2" transform="rotate(-90 82.3 115.2)">3</text>
<text x="88" y="117.9">VCC_5V_RX</text>
<text x="142.8" y="117.7" transform="rotate(-90 142.8 117.7)">2</text>
<text x="146.3" y="117.7" transform="rotate(-90 146.3 117.7)">2</text>
<text x="149.9" y="117.7" transform="rotate(-90 149.9 117.7)">2</text>
<text x="196.1" y="118.7">20</text>
<text x="212.8" y="115.2">9</text>
<text x="212.8" y="117">8</text>
<text x="212.8" y="118.7">4</text>
<text x="82.3" y="125.7" transform="rotate(-90 82.3 125.7)">2</text>
<text x="87.5" y="121.4">1</text>
<text x="196.1" y="120.5">21</text>
<text x="196.1" y="122.3">22</text>
<text x="196.1" y="124.1">23</text>
<text x="212.8" y="120.5">6</text>
<text x="212.8" y="122.3">5</text>
<text x="212.8" y="124.1">1</text>
<text x="212.8" y="125.9">3</text>
<text x="182.2" y="131.2">VCC_5V_RX</text>
<text x="212.8" y="127.6">2</text>
<text x="212.8" y="131.2">13</text>
<text x="212.8" y="129.4">14</text>
<text x="142.2" y="137.5">VCC_1V8</text>
<text x="167.1" y="137.5">VCC_5V_RX</text>
<text x="212.8" y="133">19</text>
<text x="212.8" y="134.7">15</text>
<text x="212.8" y="136.5">16</text>
<text x="147.2" y="142.8">8</text>
<text x="166.6" y="142.8">1</text>
<text x="212.8" y="138.3">17</text>
<text x="147.2" y="148.1">5</text>
<text x="147.2" y="146.3">6</text>
<text x="147.2" y="144.5">7</text>
<text x="166.6" y="144.5">2</text>
<text x="166.6" y="146.3">3</text>
<text x="166.6" y="148.1">4</text>
<text x="171.6" y="148.8">VCC_1V8</text>
<text x="92.5" y="157.9">VCC_5V_RX</text>
<text x="80" y="166.8">VCC_1V8</text>
<text x="93.9" y="174.8" transform="rotate(-90 93.9 174.8)">3</text>
<text x="88.6" y="181">1</text>
<text x="93.9" y="185.2" transform="rotate(-90 93.9 185.2)">2</text>
<text x="74.7" y="191.5">HPD Drive</text>
<text x="228.1" y="195.1">Title</text>
<text x="235.2" y="196.8">&lt;Title&gt;</text>
<text x="228.1" y="200.4">Size</text>
<text x="229.9" y="202.2">A3</text>
<text x="235.2" y="200.4">Document Number</text>
<text x="235.2" y="202.2">&lt;Doc&gt;</text>
<text x="286.8" y="200.4">Rev</text>
<text x="288.6" y="202.2">&lt;RevCode&gt;</text>
<text x="228.1" y="205.7">Date:</text>
<text x="237.4" y="205.7">Friday, March 06, 2026</text>
<text x="263.7" y="205.7">Sheet</text>
<text x="272.6" y="205.7">11</text>
<text x="277.9" y="205.7">of</text>
<text x="283.2" y="205.7">13</text>
</g>
<g font-size="1.6" fill="#f00">
<text x="273.3" y="33.2">HDI_IN_P0</text>
<text x="80.6" y="36.8">HDMI_IN1_CN</text>
<text x="81.4" y="40.4">HDMI_IN1_CP</text>
<text x="167.5" y="39.5">HDI_IN_CP</text>
<text x="168.4" y="37.7">HDI_IN_CN</text>
<text x="273.3" y="36.8">HDI_IN_N1</text>
<text x="273.3" y="39.5">HDI_IN_P1</text>
<text x="80.3" y="47.5">HDMI_IN1_N0</text>
<text x="167.5" y="46.6">HDI_IN_N0</text>
<text x="273.3" y="42.1">HDI_IN_N2</text>
<text x="273.3" y="44.8">HDI_IN_P2</text>
<text x="80.6" y="51.1">HDMI_IN1_P0</text>
<text x="167.5" y="48.3">HDI_IN_P0</text>
<text x="80.3" y="61.7">HDMI_IN1_N1</text>
<text x="81.4" y="65.3">HDMI_IN1_P1</text>
<text x="169.2" y="60.8">HDI_IN_N1</text>
<text x="169.2" y="62.6">HDI_IN_P1</text>
<text x="80.3" y="70.6">HDMI_IN1_N2</text>
<text x="169.2" y="69.7">HDI_IN_N2</text>
<text x="169.2" y="71.5">HDI_IN_P2</text>
<text x="79.7" y="73.3">HDMI_IN1_P2</text>
<text x="122.1" y="100.8">RXSDA_IN</text>
<text x="122.1" y="99">RXSCL_IN</text>
<text x="122.1" y="102.6">RXHPD_IN</text>
<text x="47.7" y="113.6">HDMI_RX_5V_N0</text>
<text x="63.5" y="112.3">HDMI_RX_5V_N0</text>
<text x="224.4" y="132.8">RXHPD_IN</text>
<text x="121.5" y="145.6">HDMI_RX_SDA0</text>
<text x="121.5" y="147.4">HDMI_RX_SCL0</text>
<text x="220.8" y="146.1">RXSDA_IN</text>
<text x="220.8" y="149.7">RXSCL_IN</text>
<text x="44.1" y="182.1">HDMI_RX_HPD_N0</text>
<text x="60.8" y="180.8">HDMI_RX_HPD_N0</text>
</g>
<g font-size="1.6" fill="#004080">
<text x="192.9" y="40.7">NC3</text>
<text x="192.9" y="38.9">NC4</text>
<text x="202.3" y="38.9">I/O1</text>
<text x="202.3" y="40.7">I/O2</text>
<text x="192.9" y="47.8">NC2</text>
<text x="192.9" y="44.3">GND1</text>
<text x="200.9" y="44.3">GND2</text>
<text x="202.3" y="47.8">I/O3</text>
<text x="192.9" y="49.6">NC1</text>
<text x="202.3" y="49.6">I/O4</text>
<text x="193.8" y="63.8">NC3</text>
<text x="193.8" y="62.1">NC4</text>
<text x="203.2" y="62.1">I/O1</text>
<text x="203.2" y="63.8">I/O2</text>
<text x="193.8" y="71">NC2</text>
<text x="193.8" y="67.4">GND1</text>
<text x="201.8" y="67.4">GND2</text>
<text x="203.2" y="71">I/O3</text>
<text x="193.8" y="72.7">NC1</text>
<text x="203.2" y="72.7">I/O4</text>
<text x="207.8" y="107.4">+5V</text>
<text x="205.7" y="112.7">CLK_S</text>
<text x="206.7" y="109.2">CLK+</text>
<text x="207" y="111">CLK-</text>
<text x="200" y="119.8">GND1</text>
<text x="204.7" y="118.1">DAT0_S</text>
<text x="205.7" y="114.5">DAT0+</text>
<text x="205.7" y="119.8">DAT1+</text>
<text x="206.1" y="116.3">DAT0-</text>
<text x="200" y="121.6">GND2</text>
<text x="200" y="123.4">GND3DAT1_S</text>
<text x="200" y="125.2">GND4</text>
<text x="205.7" y="125.2">DAT2+</text>
<text x="206.1" y="121.6">DAT1-</text>
<text x="204.7" y="128.7">DAT2_S</text>
<text x="206.1" y="127">DAT2-</text>
<text x="208.4" y="130.5">NC</text>
<text x="206.3" y="134.1">HPLG</text>
<text x="207.3" y="132.3">CEC</text>
<text x="207.4" y="137.6">SDA</text>
<text x="207.6" y="135.8">SCL</text>
<text x="150.2" y="143.9">VCCA</text>
<text x="160.1" y="143.9">VCCB</text>
<text x="207.1" y="139.4">GND</text>
<text x="150.2" y="149.2">GND</text>
<text x="150.2" y="147.4">A2</text>
<text x="150.2" y="145.6">A1</text>
<text x="162.1" y="149.2">OE</text>
<text x="162.5" y="145.6">B1</text>
<text x="162.5" y="147.4">B2</text>
</g>
<g font-size="1.3">
<text x="30.8" y="1.3">5</text>
<text x="88.8" y="1.3">4</text>
<text x="146.9" y="1.3">3</text>
<text x="205" y="1.3">2</text>
<text x="263.1" y="1.3">1</text>
<text x=".5" y="28.4">D</text>
<text x="292.6" y="28.4">D</text>
<text x=".5" y="79.5">C</text>
<text x="292.6" y="79.5">C</text>
<text x=".5" y="130.6">B</text>
<text x="292.6" y="130.6">B</text>
<text x=".5" y="181.7">A</text>
<text x="292.6" y="181.7">A</text>
<text x="30.8" y="207.4">5</text>
<text x="88.8" y="207.4">4</text>
<text x="146.9" y="207.4">3</text>
<text x="205" y="207.4">2</text>
<text x="263.1" y="207.4">1</text>
</g>
<text font-size=".9" fill="#00f" x="154.3" y="146.3">VCCA ≤ VCCB</text>
</svg>
